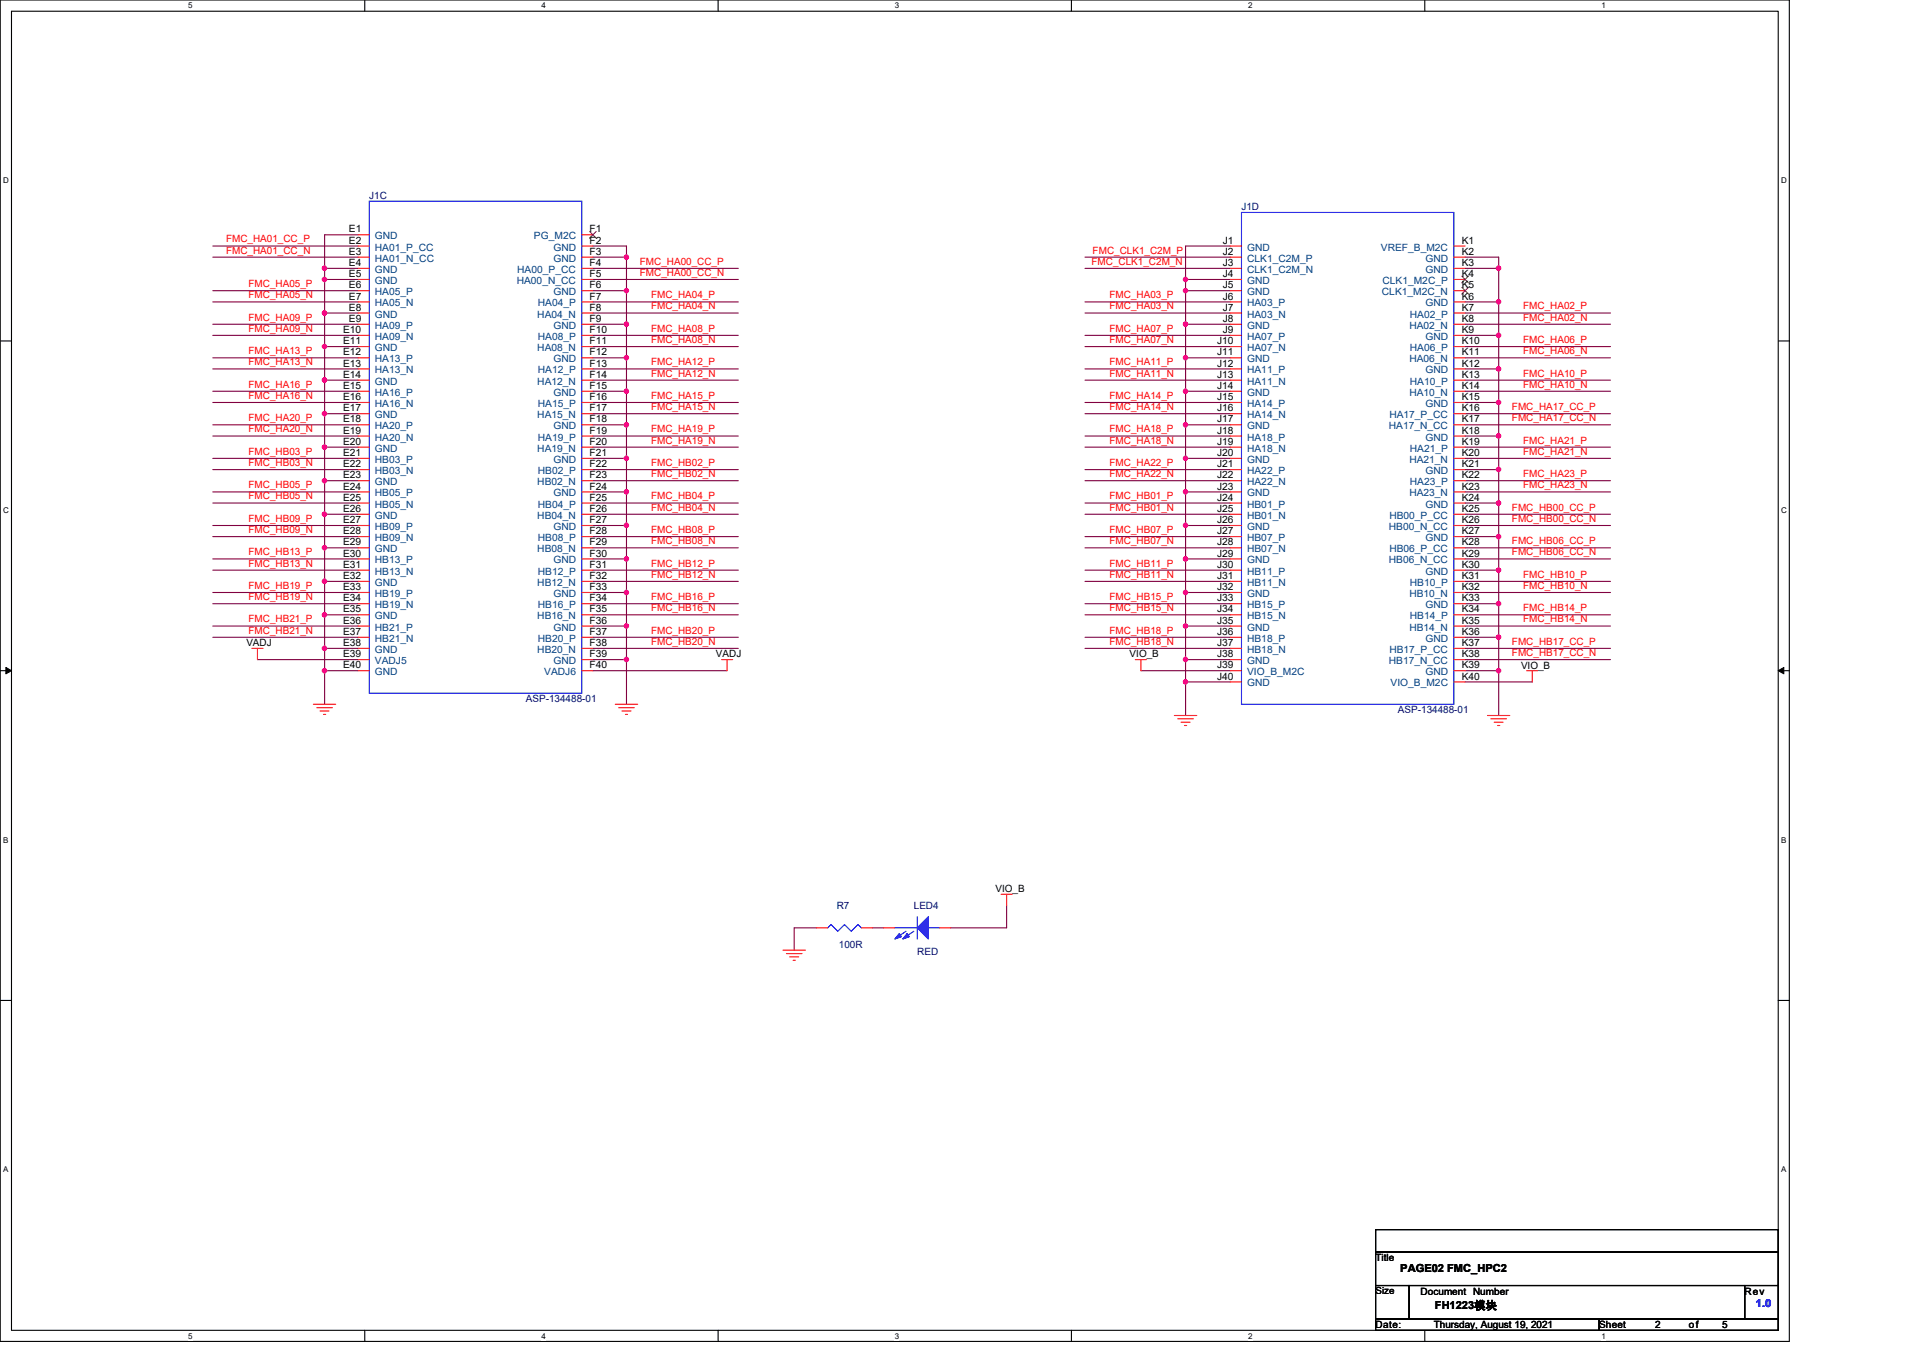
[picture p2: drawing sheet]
<svg xmlns="http://www.w3.org/2000/svg" width="297mm" height="210mm" viewBox="0 0 297 210" stroke-linecap="round" stroke-linejoin="round" font-family="sans-serif">
<path d="M0 0h276.4v207.3h-276.4zM1.8 1.7h272.9v203.8h-272.9z" fill="none" stroke="#000" stroke-width=".17"/>
<g fill="#fff">
<path d="M29.1 .2h.6v1.4h-.6z"/>
<path d="M29.1 205.7h.6v1.4h-.6z"/>
</g>
<path d="M56.3 0v1.7M56.3 205.5v1.8" fill="none" stroke="#000" stroke-width=".17"/>
<g fill="#fff">
<path d="M83.6 .2h.7v1.4h-.7z"/>
<path d="M83.6 205.7h.7v1.4h-.7z"/>
</g>
<path d="M110.9 0v1.7M110.9 205.5v1.8" fill="none" stroke="#000" stroke-width=".17"/>
<g fill="#fff">
<path d="M138.2 .2h.7v1.4h-.7z"/>
<path d="M138.2 205.7h.7v1.4h-.7z"/>
</g>
<path d="M165.5 0v1.7M165.5 205.5v1.8" fill="none" stroke="#000" stroke-width=".17"/>
<g fill="#fff">
<path d="M192.8 .2h.6v1.4h-.6z"/>
<path d="M192.8 205.7h.6v1.4h-.6z"/>
</g>
<path d="M220.1 0v1.7M220.1 205.5v1.8" fill="none" stroke="#000" stroke-width=".17"/>
<g fill="#fff">
<path d="M247.4 .2h.6v1.4h-.6z"/>
<path d="M247.4 205.7h.6v1.4h-.6z"/>
<path d="M.5 27.2h.8v1.4h-.8z"/>
<path d="M275.1 27.2h.9v1.4h-.9z"/>
<path d="M.5 78.1h.8v1.4h-.8z"/>
<path d="M275.1 78.1h.9v1.4h-.9z"/>
</g>
<path d="M0 52.7h1.8M274.7 52.7h1.7" fill="none" stroke="#000" stroke-width=".17"/>
<g fill="#fff">
<path d="M.5 129.1h.8v1.4h-.8z"/>
<path d="M275.1 129.1h.8v1.4h-.8z"/>
</g>
<path d="M0 103.6h1.8M274.7 103.6h1.7" fill="none" stroke="#000" stroke-width=".17"/>
<path d="M.9 103.1l.9 .5-.9 .5zM274.7 103.6l.8-.5v1z" fill="#000" stroke="#000" stroke-width=".15"/>
<g fill="#fff">
<path d="M.5 180h.8v1.4h-.8z"/>
<path d="M275.1 180h.8v1.4h-.8z"/>
</g>
<path d="M0 154.6h1.8M274.7 154.6h1.7M212.5 190h62.2v3.5h-62.2zM212.5 193.5h62.2v5.1h-62.2zM212.5 198.6h5.2v5.2h-5.2zM217.7 198.6h51.8v5.2h-51.8zM269.5 198.6h5.2v5.2h-5.2zM212.5 203.8h34.5v1.7h-34.5zM247 203.8h27.7v1.7h-27.7z" fill="none" stroke="#000" stroke-width=".17"/>
<g fill="none" stroke="#800040" stroke-width=".17">
<path d="M32.9 38h22.4M32.9 39.7h22.4M55.3 36.3h-5.2v5.2M91.6 38h5.2v1.7M91.6 39.7h5.2v5.2M167.6 39.7h22.4M190 38h-6.9v5.2M226.3 39.7h5.2v1.8M32.9 50.1h22.4M32.9 51.8h22.4M32.9 44.9h22.4M32.9 46.7h22.4"/>
<path d="M32.9 55.3h22.4M32.9 57h22.4M50.1 58.7h5.2M50.1 53.6h5.2M50.1 48.4h5.2M50.1 43.2h5.2M50.1 41.5h5.2M50.1 58.7v5.2M50.1 48.4v10.3M50.1 43.2v5.2M50.1 41.5v1.7M91.6 41.5h22.4"/>
<path d="M91.6 43.2h22.4M91.6 46.7h22.4M91.6 48.4h22.4M91.6 51.8h22.4M91.6 53.6h22.4M91.6 57h22.4M91.6 58.7h22.4M91.6 55.3h5.2M91.6 50.1h5.2M91.6 44.9h5.2M96.8 55.3v5.2M96.8 44.9v5.2"/>
<path d="M96.8 50.1v5.2M167.6 46.7h22.4M167.6 48.4h22.4M167.6 51.8h22.4M167.6 53.6h22.4M167.6 57h22.4M167.6 58.7h22.4M167.6 41.5h22.4M183.1 43.2v1.7M183.1 43.2h6.9M183.1 44.9h6.9M183.1 44.9v5.2h6.9"/>
<path d="M183.1 50.1v5.2h6.9M183.1 55.3v5.2h6.9M226.3 57h5.2M226.3 51.8h5.2M226.3 46.7h5.2M226.3 41.5h5.2M226.3 48.4h22.5M226.3 50.1h22.5M226.3 53.6h22.5M226.3 55.3h22.5M226.3 58.7h22.5M231.5 57v5.2"/>
<path d="M231.5 51.8v5.2M231.5 46.7v5.1M231.5 41.5v5.2M32.9 60.5h22.4M32.9 62.2h22.4M32.9 65.6h22.4M32.9 67.4h22.4M32.9 70.8h22.4M32.9 72.6h22.4M32.9 76h22.4M32.9 77.7h22.4M50.1 79.5h5.2"/>
<path d="M50.1 74.3h5.2M50.1 69.1h5.2M50.1 63.9h5.2M50.1 79.5v5.1M50.1 74.3v5.2M50.1 63.9v5.2M50.1 69.1v5.2M91.6 62.2h22.4M91.6 63.9h22.4M91.6 67.4h22.4M91.6 69.1h22.4M91.6 72.6h22.4"/>
<path d="M91.6 74.3h22.4M91.6 79.5h22.4M91.6 77.7h22.4M91.6 76h5.2M91.6 70.8h5.2v5.2M91.6 65.6h5.2M91.6 60.5h5.2M96.8 60.5v5.1M96.8 76v5.2M96.8 65.6v5.2M167.6 62.2h22.4M167.6 63.9h22.4"/>
<path d="M167.6 67.4h22.4M167.6 69.1h22.4M167.6 72.6h22.4M167.6 74.3h22.4M167.6 77.7h22.4M167.6 79.5h22.4M183.1 70.8v5.2h6.9M183.1 76v5.2h6.9M183.1 65.6v5.2M183.1 60.5v5.1h6.9M183.1 70.8h6.9M226.3 77.7h5.2"/>
<path d="M226.3 72.6h5.2M226.3 67.4h5.2M226.3 62.2h5.2M226.3 60.5h22.5M226.3 63.9h22.5M226.3 65.6h22.5M226.3 69.1h22.5M226.3 70.8h22.5M226.3 74.3h22.5M226.3 76h22.5M226.3 79.5h22.5M231.5 77.7v5.2"/>
<path d="M231.5 72.6v5.1M231.5 62.2v5.2M231.5 67.4v5.2M32.9 81.2h22.4M32.9 82.9h22.4M32.9 86.4h22.4M32.9 88.1h22.4M32.9 91.5h22.4M32.9 93.3h22.4M32.9 96.7h22.4M32.9 98.5h22.4M50.1 95h5.2"/>
<path d="M50.1 89.8h5.2M50.1 84.6h5.2M50.1 95v5.2M50.1 89.8v5.2M50.1 84.6v5.2M91.6 82.9h22.4M91.6 84.6h22.4M91.6 88.1h22.4M91.6 89.8h22.4M91.6 93.3h22.4M91.6 95h22.4M91.6 98.5h22.4"/>
<path d="M91.6 86.4h5.2M91.6 81.2h5.2M91.6 91.5h5.2M91.6 96.7h5.2M96.8 91.5v5.2M96.8 81.2v5.2M96.8 86.4v5.1M96.8 96.7v5.2M167.6 82.9h22.4M167.6 84.6h22.4M167.6 88.1h22.4M167.6 89.8h22.4"/>
<path d="M167.6 93.3h22.4M167.6 95h22.4M167.6 98.5h22.4M183.1 96.7h6.9M183.1 96.7v5.2h6.9M183.1 86.4v5.1M183.1 91.5v5.2M183.1 81.2v5.2h6.9M183.1 91.5h6.9M226.3 93.3h5.2M226.3 88.1h5.2M226.3 82.9h5.2"/>
<path d="M226.3 98.5h5.2M226.3 81.2h22.5M226.3 84.6h22.5M226.3 86.4h22.5M226.3 89.8h22.5M226.3 91.5h22.5M226.3 95h22.5M226.3 96.7h22.5M231.5 93.3v5.2M231.5 88.1v5.2M231.5 82.9v5.2M231.5 98.5v5.1"/>
<path d="M39.8 101.9h15.5M50.1 103.6h5.2M50.1 100.2h5.2M50.1 103.6v5.2M50.1 100.2v3.4M91.6 101.9h5.2M91.6 100.2h22.4M91.6 103.6h20.7M96.8 101.9v6.9M167.6 100.2h22.4M176.2 103.6h13.8M183.1 101.9v3.5h6.9"/>
<path d="M183.1 105.4v5.2M226.3 103.6h5.2M226.3 105.4h10.4M226.3 100.2h22.5M226.3 101.9h22.5M231.5 103.6v7M155.5 139.9v3.5h-8.6M126.1 143.4h-3.4v3.4M134.8 143.4h1.7"/>
</g>
<g fill="#f0f" stroke="#f0f" stroke-width=".17">
<circle cx="231.5" cy="93.3" r=".34"/>
<circle cx="231.5" cy="88.1" r=".33"/>
<circle cx="231.5" cy="82.9" r=".34"/>
<circle cx="231.5" cy="77.7" r=".34"/>
<circle cx="231.5" cy="67.3" r=".34"/>
<circle cx="231.5" cy="62.2" r=".33"/>
<circle cx="231.5" cy="57" r=".34"/>
<circle cx="231.5" cy="51.8" r=".34"/>
<circle cx="231.5" cy="46.6" r=".34"/>
<circle cx="231.5" cy="41.4" r=".34"/>
<circle cx="231.5" cy="72.5" r=".34"/>
<circle cx="96.8" cy="65.6" r=".34"/>
<circle cx="50.1" cy="103.6" r=".34"/>
<circle cx="50.1" cy="100.2" r=".34"/>
<circle cx="50.1" cy="95" r=".34"/>
<circle cx="50.1" cy="89.8" r=".34"/>
<circle cx="50.1" cy="84.6" r=".34"/>
<circle cx="50.1" cy="79.4" r=".33"/>
<circle cx="50.1" cy="74.3" r=".34"/>
<circle cx="50.1" cy="69.1" r=".34"/>
<circle cx="50.1" cy="63.9" r=".34"/>
<circle cx="50.1" cy="58.7" r=".34"/>
<circle cx="50.1" cy="53.5" r=".33"/>
<circle cx="50.1" cy="48.4" r=".34"/>
<circle cx="50.1" cy="43.2" r=".34"/>
<circle cx="50.1" cy="41.4" r=".34"/>
<circle cx="96.8" cy="101.9" r=".34"/>
<circle cx="96.8" cy="91.5" r=".34"/>
<circle cx="96.8" cy="86.4" r=".34"/>
<circle cx="96.8" cy="81.2" r=".34"/>
<circle cx="96.8" cy="76" r=".34"/>
<circle cx="96.8" cy="60.4" r=".34"/>
<circle cx="96.8" cy="44.9" r=".33"/>
<circle cx="96.8" cy="96.7" r=".33"/>
<circle cx="96.8" cy="55.3" r=".34"/>
<circle cx="96.8" cy="50.1" r=".34"/>
<circle cx="96.8" cy="70.8" r=".33"/>
<circle cx="96.8" cy="39.7" r=".34"/>
<circle cx="183.1" cy="43.2" r=".34"/>
<circle cx="183.1" cy="44.9" r=".33"/>
<circle cx="183.1" cy="55.3" r=".34"/>
<circle cx="183.1" cy="50.1" r=".34"/>
<circle cx="183.1" cy="65.6" r=".34"/>
<circle cx="183.1" cy="60.4" r=".34"/>
<circle cx="183.1" cy="70.8" r=".33"/>
<circle cx="183.1" cy="81.2" r=".34"/>
<circle cx="183.1" cy="76" r=".34"/>
<circle cx="183.1" cy="86.4" r=".34"/>
<circle cx="183.1" cy="91.5" r=".34"/>
<circle cx="183.1" cy="96.7" r=".33"/>
<circle cx="183.1" cy="105.4" r=".33"/>
<circle cx="183.1" cy="101.9" r=".34"/>
<circle cx="231.5" cy="103.6" r=".34"/>
<circle cx="231.5" cy="98.4" r=".34"/>
</g>
<g fill="none" stroke="#f00" stroke-width=".17">
<path d="M55.3 36.3h1.7M55.3 38h1.7M55.3 39.7h1.7M89.9 36.3h1.7M89.9 38h1.7M89.9 39.7h1.7M190 38h1.8M190 39.7h1.8M224.6 38h1.7M224.6 39.7h1.7M55.3 41.5h1.7M55.3 43.2h1.7"/>
<path d="M55.3 44.9h1.7M55.3 46.7h1.7M55.3 48.4h1.7M55.3 50.1h1.7M55.3 51.8h1.7M55.3 53.6h1.7M55.3 55.3h1.7M55.3 57h1.7M55.3 58.7h1.7M89.9 41.5h1.7M89.9 43.2h1.7M89.9 44.9h1.7"/>
<path d="M89.9 46.7h1.7M89.9 48.4h1.7M89.9 50.1h1.7M89.9 51.8h1.7M89.9 53.6h1.7M89.9 55.3h1.7M89.9 57h1.7M89.9 58.7h1.7M190 41.5h1.8M190 43.2h1.8M190 44.9h1.8M190 46.7h1.8"/>
<path d="M190 48.4h1.8M190 50.1h1.8M190 51.8h1.8M190 53.6h1.8M190 55.3h1.8M190 57h1.8M190 58.7h1.8M224.6 41.5h1.7M224.6 43.2h1.7M224.6 44.9h1.7M224.6 46.7h1.7M224.6 48.4h1.7"/>
<path d="M224.6 50.1h1.7M224.6 51.8h1.7M224.6 53.6h1.7M224.6 55.3h1.7M224.6 57h1.7M224.6 58.7h1.7M55.3 60.5h1.7M55.3 62.2h1.7M55.3 63.9h1.7M55.3 65.6h1.7M55.3 67.4h1.7M55.3 69.1h1.7"/>
<path d="M55.3 70.8h1.7M55.3 72.6h1.7M55.3 74.3h1.7M55.3 76h1.7M55.3 77.7h1.7M55.3 79.5h1.7M89.9 60.5h1.7M89.9 62.2h1.7M89.9 63.9h1.7M89.9 65.6h1.7M89.9 67.4h1.7M89.9 69.1h1.7"/>
<path d="M89.9 70.8h1.7M89.9 72.6h1.7M89.9 74.3h1.7M89.9 76h1.7M89.9 77.7h1.7M89.9 79.5h1.7M190 60.5h1.8M190 62.2h1.8M190 63.9h1.8M190 65.6h1.8M190 67.4h1.8M190 69.1h1.8"/>
<path d="M190 70.8h1.8M190 72.6h1.8M190 74.3h1.8M190 76h1.8M190 77.7h1.8M190 79.5h1.8M224.6 60.5h1.7M224.6 62.2h1.7M224.6 63.9h1.7M224.6 65.6h1.7M224.6 67.4h1.7M224.6 69.1h1.7"/>
<path d="M224.6 70.8h1.7M224.6 72.6h1.7M224.6 74.3h1.7M224.6 76h1.7M224.6 77.7h1.7M224.6 79.5h1.7M55.3 81.2h1.7M55.3 82.9h1.7M55.3 84.6h1.7M55.3 86.4h1.7M55.3 88.1h1.7M55.3 89.8h1.7"/>
<path d="M55.3 91.5h1.7M55.3 93.3h1.7M55.3 95h1.7M55.3 96.7h1.7M55.3 98.5h1.7M89.9 81.2h1.7M89.9 82.9h1.7M89.9 84.6h1.7M89.9 86.4h1.7M89.9 88.1h1.7M89.9 89.8h1.7M89.9 91.5h1.7"/>
<path d="M89.9 93.3h1.7M89.9 95h1.7M89.9 96.7h1.7M89.9 98.5h1.7M190 81.2h1.8M190 82.9h1.8M190 84.6h1.8M190 86.4h1.8M190 88.1h1.8M190 89.8h1.8M190 91.5h1.8M190 93.3h1.8"/>
<path d="M190 95h1.8M190 96.7h1.8M190 98.5h1.8M224.6 81.2h1.7M224.6 82.9h1.7M224.6 84.6h1.7M224.6 86.4h1.7M224.6 88.1h1.7M224.6 89.8h1.7M224.6 91.5h1.7M224.6 93.3h1.7M224.6 95h1.7"/>
<path d="M224.6 96.7h1.7M224.6 98.5h1.7M38.9 100.2h1.7M39.8 100.2v1.7M48.4 108.8h3.5M48.9 109.3h2.4M49.4 109.9h1.4M50 110.4h.3M55.3 100.2h1.7M55.3 101.9h1.7M55.3 103.6h1.7M89.9 100.2h1.7"/>
<path d="M89.9 101.9h1.7M89.9 103.6h1.7M95 108.8h3.5M95.6 109.3h2.4M96.1 109.9h1.4M96.6 110.4h.3M111.5 101.9h1.7M112.3 101.9v1.7M175.4 101.9h1.7M176.2 101.9v1.7M181.4 110.6h3.5M181.9 111.1h2.4"/>
<path d="M182.4 111.6h1.4M183 112.1h.3M190 100.2h1.8M190 101.9h1.8M190 103.6h1.8M190 105.4h1.8M224.6 100.2h1.7M224.6 101.9h1.7M224.6 103.6h1.7M224.6 105.4h1.7M229.8 110.6h3.4M230.3 111.1h2.4"/>
<path d="M230.8 111.6h1.4M231.3 112.1h.4M235.8 103.6h1.7M236.7 103.6v1.8M154.6 138.2h1.8M155.5 138.2v1.7M120.9 146.8h3.5M121.5 147.3h2.4M122 147.8h1.4M122.5 148.4h.3M126.1 143.4h1.8M133.1 143.4h1.7"/>
<path d="M136.5 143.4h1.7M145.1 143.4h1.8"/>
</g>
<g fill="#00f" stroke="#00f" stroke-width=".17">
<path d="M141.7 143.4l1.7-1.8v3.5z" fill-rule="evenodd"/>
<path d="M140.1 144.2l.4 .5-1.1 .4z" fill-rule="evenodd"/>
<path d="M138.9 144.2l.4 .5-1.1 .4z" fill-rule="evenodd"/>
</g>
<path d="M57 31.1h32.9v76h-32.9zM191.8 32.8h32.8v76h-32.8zM127.9 143.4l.5-.5 1 1 1-1 1.1 1 1-1 .6 .5M138.2 143.4h3.5M140 143.9l-1.6 1M141.2 143.9l-1.6 1M141.7 141.6v3.5M143.4 143.4h1.7" fill="none" stroke="#00f" stroke-width=".17"/>
<path d="M91.1 35.8l1 1M92.1 35.8l-1 1M225.8 42.7l1 1M225.8 44.4l1 1M226.8 42.7l-1 1M226.8 44.4l-1 1" fill="none" stroke="#804000" stroke-width=".15"/>
<g font-size="1.7">
<text x="216.3" y="196.6">PAGE02 FMC_HPC2</text>
<text x="221.7" y="202.3">FH1223模块</text>
</g>
<text font-size="1.7" fill="#00f" x="271.2" y="202">1.0</text>
<g font-size="1.5">
<text x="53.9" y="35.9">E1</text>
<text x="91.1" y="35.9">F1</text>
<text x="53.9" y="37.7">E2</text>
<text x="53.9" y="39.4">E3</text>
<text x="53.9" y="41.1">E4</text>
<text x="91.1" y="37.7">F2</text>
<text x="91.1" y="39.4">F3</text>
<text x="91.1" y="41.1">F4</text>
<text x="188.9" y="37.7">J1</text>
<text x="188.9" y="39.4">J2</text>
<text x="188.9" y="41.1">J3</text>
<text x="225.8" y="37.7">K1</text>
<text x="225.8" y="39.4">K2</text>
<text x="225.8" y="41.1">K3</text>
<text x="53.9" y="42.8">E5</text>
<text x="53.9" y="44.6">E6</text>
<text x="53.9" y="46.3">E7</text>
<text x="91.1" y="46.3">F7</text>
<text x="91.1" y="44.6">F6</text>
<text x="91.1" y="42.8">F5</text>
<text x="188.9" y="42.8">J4</text>
<text x="188.9" y="44.6">J5</text>
<text x="188.9" y="46.3">J6</text>
<text x="225.8" y="44.6">K5</text>
<text x="225.8" y="46.3">K6</text>
<text x="225.8" y="42.8">K4</text>
<text x="53" y="51.5">E10</text>
<text x="53" y="53.2">E11</text>
<text x="53.9" y="48">E8</text>
<text x="53.9" y="49.7">E9</text>
<text x="91.1" y="48">F8</text>
<text x="91.1" y="53.2">F11</text>
<text x="91.1" y="51.5">F10</text>
<text x="91.1" y="49.7">F9</text>
<text x="188" y="53.2">J10</text>
<text x="188.9" y="48">J7</text>
<text x="188.9" y="49.7">J8</text>
<text x="188.9" y="51.5">J9</text>
<text x="225.8" y="49.7">K8</text>
<text x="225.8" y="48">K7</text>
<text x="225.8" y="51.5">K9</text>
<text x="225.8" y="53.2">K10</text>
<text x="53" y="54.9">E12</text>
<text x="53" y="56.6">E13</text>
<text x="53" y="58.4">E14</text>
<text x="91.1" y="58.4">F14</text>
<text x="91.1" y="56.6">F13</text>
<text x="91.1" y="54.9">F12</text>
<text x="188" y="54.9">J11</text>
<text x="188" y="56.6">J12</text>
<text x="188" y="58.4">J13</text>
<text x="225.8" y="54.9">K11</text>
<text x="225.8" y="56.6">K12</text>
<text x="225.8" y="58.4">K13</text>
<text x="53" y="60.1">E15</text>
<text x="53" y="61.8">E16</text>
<text x="53" y="63.6">E17</text>
<text x="53" y="65.3">E18</text>
<text x="91.1" y="63.6">F17</text>
<text x="91.1" y="61.8">F16</text>
<text x="91.1" y="60.1">F15</text>
<text x="91.1" y="65.3">F18</text>
<text x="188" y="60.1">J14</text>
<text x="188" y="61.8">J15</text>
<text x="188" y="63.6">J16</text>
<text x="188" y="65.3">J17</text>
<text x="225.8" y="60.1">K14</text>
<text x="225.8" y="61.8">K15</text>
<text x="225.8" y="63.6">K16</text>
<text x="225.8" y="65.3">K17</text>
<text x="53" y="67">E19</text>
<text x="53" y="68.7">E20</text>
<text x="53" y="70.5">E21</text>
<text x="91.1" y="68.7">F20</text>
<text x="91.1" y="67">F19</text>
<text x="91.1" y="70.5">F21</text>
<text x="188" y="67">J18</text>
<text x="188" y="68.7">J19</text>
<text x="188" y="70.5">J20</text>
<text x="225.8" y="70.5">K20</text>
<text x="225.8" y="67">K18</text>
<text x="225.8" y="68.7">K19</text>
<text x="53" y="72.2">E22</text>
<text x="53" y="73.9">E23</text>
<text x="53" y="75.6">E24</text>
<text x="53" y="77.4">E25</text>
<text x="91.1" y="73.9">F23</text>
<text x="91.1" y="72.2">F22</text>
<text x="91.1" y="77.4">F25</text>
<text x="91.1" y="75.6">F24</text>
<text x="188" y="72.2">J21</text>
<text x="188" y="73.9">J22</text>
<text x="188" y="75.6">J23</text>
<text x="188" y="77.4">J24</text>
<text x="225.8" y="75.6">K23</text>
<text x="225.8" y="72.2">K21</text>
<text x="225.8" y="73.9">K22</text>
<text x="225.8" y="77.4">K24</text>
<text x="53" y="79.1">E26</text>
<text x="53" y="80.8">E27</text>
<text x="53" y="82.6">E28</text>
<text x="91.1" y="79.1">F26</text>
<text x="91.1" y="82.6">F28</text>
<text x="91.1" y="80.8">F27</text>
<text x="188" y="79.1">J25</text>
<text x="188" y="80.8">J26</text>
<text x="188" y="82.6">J27</text>
<text x="225.8" y="82.6">K27</text>
<text x="225.8" y="79.1">K25</text>
<text x="225.8" y="80.8">K26</text>
<text x="53" y="84.3">E29</text>
<text x="53" y="86">E30</text>
<text x="53" y="87.7">E31</text>
<text x="53" y="89.5">E32</text>
<text x="91.1" y="84.3">F29</text>
<text x="91.1" y="89.5">F32</text>
<text x="91.1" y="87.7">F31</text>
<text x="91.1" y="86">F30</text>
<text x="188" y="84.3">J28</text>
<text x="188" y="86">J29</text>
<text x="188" y="87.7">J30</text>
<text x="188" y="89.5">J31</text>
<text x="225.8" y="87.7">K30</text>
<text x="225.8" y="89.5">K31</text>
<text x="225.8" y="84.3">K28</text>
<text x="225.8" y="86">K29</text>
<text x="53" y="91.2">E33</text>
<text x="53" y="92.9">E34</text>
<text x="53" y="94.6">E35</text>
<text x="91.1" y="94.6">F35</text>
<text x="91.1" y="92.9">F34</text>
<text x="91.1" y="91.2">F33</text>
<text x="188" y="91.2">J32</text>
<text x="188" y="92.9">J33</text>
<text x="188" y="94.6">J34</text>
<text x="225.8" y="91.2">K32</text>
<text x="225.8" y="92.9">K33</text>
<text x="225.8" y="94.6">K34</text>
<text x="38.1" y="99.9">VADJ</text>
<text x="53" y="96.4">E36</text>
<text x="53" y="98.1">E37</text>
<text x="53" y="99.8">E38</text>
<text x="53" y="101.6">E39</text>
<text x="91.1" y="99.8">F38</text>
<text x="91.1" y="98.1">F37</text>
<text x="91.1" y="96.4">F36</text>
<text x="91.1" y="101.6">F39</text>
<text x="110.6" y="101.6">VADJ</text>
<text x="174.5" y="101.6">VIO_B</text>
<text x="188" y="96.4">J35</text>
<text x="188" y="98.1">J36</text>
<text x="188" y="99.8">J37</text>
<text x="188" y="101.6">J38</text>
<text x="225.8" y="96.4">K35</text>
<text x="225.8" y="98.1">K36</text>
<text x="225.8" y="99.8">K37</text>
<text x="225.8" y="101.6">K38</text>
<text x="53" y="103.3">E40</text>
<text x="91.1" y="103.3">F40</text>
<text x="188" y="103.3">J39</text>
<text x="188" y="105">J40</text>
<text x="225.8" y="103.3">K39</text>
<text x="225.8" y="105">K40</text>
<text x="234.9" y="103.3">VIO_B</text>
<text x="153.8" y="137.9">VIO_B</text>
<text x="212.5" y="194.9">Title</text>
<text x="212.5" y="200">Size</text>
<text x="219.4" y="200">Document Number</text>
<text x="269.5" y="200">Rev</text>
<text x="212.5" y="205.2">Date:</text>
<text x="221.5" y="205.2">Thursday, August 19, 2021</text>
<text x="247" y="205.2">Sheet</text>
<text x="255.7" y="205.2">2</text>
<text x="260.9" y="205.2">of</text>
<text x="266" y="205.2">5</text>
</g>
<g font-size="1.5" fill="#000080">
<text x="57" y="30.8">J1C</text>
<text x="191.8" y="32.5">J1D</text>
<text x="81.2" y="108.5">ASP-134488-01</text>
<text x="215.9" y="110.2">ASP-134488-01</text>
<text x="129.2" y="140.4">R7</text>
<text x="141.2" y="140.4">LED4</text>
<text x="129.6" y="146.5">100R</text>
<text x="141.7" y="147.5">RED</text>
</g>
<g font-size="1.5" fill="#f00">
<text x="34.9" y="37.5">FMC_HA01_CC_P</text>
<text x="34.9" y="39.2">FMC_HA01_CC_N</text>
<text x="98.8" y="40.9">FMC_HA00_CC_P</text>
<text x="168.6" y="40.9">FMC_CLK1_C2M_N</text>
<text x="168.8" y="39.2">FMC_CLK1_C2M_P</text>
<text x="38.4" y="44.4">FMC_HA05_P</text>
<text x="38.4" y="46.1">FMC_HA05_N</text>
<text x="98.8" y="42.6">FMC_HA00_CC_N</text>
<text x="100.6" y="46.1">FMC_HA04_P</text>
<text x="100.6" y="47.8">FMC_HA04_N</text>
<text x="171.4" y="46.1">FMC_HA03_P</text>
<text x="171.4" y="47.8">FMC_HA03_N</text>
<text x="235.3" y="47.8">FMC_HA02_P</text>
<text x="38.4" y="49.6">FMC_HA09_P</text>
<text x="38.4" y="51.3">FMC_HA09_N</text>
<text x="100.6" y="51.3">FMC_HA08_P</text>
<text x="100.6" y="53">FMC_HA08_N</text>
<text x="171.4" y="51.3">FMC_HA07_P</text>
<text x="171.4" y="53">FMC_HA07_N</text>
<text x="235.3" y="49.6">FMC_HA02_N</text>
<text x="235.3" y="53">FMC_HA06_P</text>
<text x="38.4" y="54.7">FMC_HA13_P</text>
<text x="38.4" y="56.5">FMC_HA13_N</text>
<text x="38.4" y="59.9">FMC_HA16_P</text>
<text x="100.6" y="56.5">FMC_HA12_P</text>
<text x="100.6" y="58.2">FMC_HA12_N</text>
<text x="171.4" y="56.5">FMC_HA11_P</text>
<text x="171.4" y="58.2">FMC_HA11_N</text>
<text x="235.3" y="54.7">FMC_HA06_N</text>
<text x="235.3" y="58.2">FMC_HA10_P</text>
<text x="235.3" y="59.9">FMC_HA10_N</text>
<text x="38.4" y="61.6">FMC_HA16_N</text>
<text x="38.4" y="65.1">FMC_HA20_P</text>
<text x="100.6" y="61.6">FMC_HA15_P</text>
<text x="100.6" y="63.4">FMC_HA15_N</text>
<text x="171.4" y="61.6">FMC_HA14_P</text>
<text x="171.4" y="63.4">FMC_HA14_N</text>
<text x="233.5" y="63.4">FMC_HA17_CC_P</text>
<text x="233.5" y="65.1">FMC_HA17_CC_N</text>
<text x="38.4" y="66.8">FMC_HA20_N</text>
<text x="38.4" y="70.3">FMC_HB03_P</text>
<text x="100.6" y="66.8">FMC_HA19_P</text>
<text x="100.6" y="68.5">FMC_HA19_N</text>
<text x="171.4" y="66.8">FMC_HA18_P</text>
<text x="171.4" y="68.5">FMC_HA18_N</text>
<text x="235.3" y="68.5">FMC_HA21_P</text>
<text x="235.3" y="70.3">FMC_HA21_N</text>
<text x="38.4" y="72">FMC_HB03_N</text>
<text x="38.4" y="75.5">FMC_HB05_P</text>
<text x="38.4" y="77.2">FMC_HB05_N</text>
<text x="100.6" y="72">FMC_HB02_P</text>
<text x="100.6" y="73.7">FMC_HB02_N</text>
<text x="100.6" y="77.2">FMC_HB04_P</text>
<text x="171.4" y="72">FMC_HA22_P</text>
<text x="171.4" y="73.7">FMC_HA22_N</text>
<text x="171.4" y="77.2">FMC_HB01_P</text>
<text x="235.3" y="73.7">FMC_HA23_P</text>
<text x="235.3" y="75.5">FMC_HA23_N</text>
<text x="38.4" y="80.6">FMC_HB09_P</text>
<text x="38.4" y="82.4">FMC_HB09_N</text>
<text x="100.6" y="78.9">FMC_HB04_N</text>
<text x="100.6" y="82.4">FMC_HB08_P</text>
<text x="171.4" y="78.9">FMC_HB01_N</text>
<text x="171.4" y="82.4">FMC_HB07_P</text>
<text x="233.5" y="78.9">FMC_HB00_CC_P</text>
<text x="233.5" y="80.6">FMC_HB00_CC_N</text>
<text x="38.4" y="85.8">FMC_HB13_P</text>
<text x="38.4" y="87.5">FMC_HB13_N</text>
<text x="100.6" y="84.1">FMC_HB08_N</text>
<text x="100.6" y="87.5">FMC_HB12_P</text>
<text x="100.6" y="89.3">FMC_HB12_N</text>
<text x="171.4" y="84.1">FMC_HB07_N</text>
<text x="171.4" y="87.5">FMC_HB11_P</text>
<text x="171.4" y="89.3">FMC_HB11_N</text>
<text x="233.5" y="84.1">FMC_HB06_CC_P</text>
<text x="233.5" y="85.8">FMC_HB06_CC_N</text>
<text x="235.3" y="89.3">FMC_HB10_P</text>
<text x="38.4" y="91">FMC_HB19_P</text>
<text x="38.4" y="92.7">FMC_HB19_N</text>
<text x="100.6" y="92.7">FMC_HB16_P</text>
<text x="100.6" y="94.4">FMC_HB16_N</text>
<text x="171.4" y="92.7">FMC_HB15_P</text>
<text x="171.4" y="94.4">FMC_HB15_N</text>
<text x="235.3" y="91">FMC_HB10_N</text>
<text x="235.3" y="94.4">FMC_HB14_P</text>
<text x="38.4" y="96.2">FMC_HB21_P</text>
<text x="38.4" y="97.9">FMC_HB21_N</text>
<text x="100.6" y="99.6">FMC_HB20_N</text>
<text x="100.6" y="97.9">FMC_HB20_P</text>
<text x="171.4" y="97.9">FMC_HB18_P</text>
<text x="171.4" y="99.6">FMC_HB18_N</text>
<text x="233.5" y="99.6">FMC_HB17_CC_P</text>
<text x="233.5" y="101.4">FMC_HB17_CC_N</text>
<text x="235.3" y="96.2">FMC_HB14_N</text>
</g>
<g font-size="1.5" fill="#004080">
<text x="57.9" y="37">GND</text>
<text x="57.9" y="38.7">HA01_P_CC</text>
<text x="57.9" y="40.4">HA01_N_CC</text>
<text x="82.5" y="37">PG_M2C</text>
<text x="85.5" y="38.7">GND</text>
<text x="85.5" y="40.4">GND</text>
<text x="192.6" y="38.7">GND</text>
<text x="192.6" y="40.4">CLK1_C2M_P</text>
<text x="213.3" y="38.7">VREF_B_M2C</text>
<text x="220.2" y="40.4">GND</text>
<text x="57.9" y="42.2">GND</text>
<text x="57.9" y="43.9">GND</text>
<text x="57.9" y="45.6">HA05_P</text>
<text x="57.9" y="47.3">HA05_N</text>
<text x="79.8" y="43.9">HA00_N_CC</text>
<text x="79.9" y="42.2">HA00_P_CC</text>
<text x="83.1" y="47.3">HA04_P</text>
<text x="85.5" y="45.6">GND</text>
<text x="192.6" y="42.2">CLK1_C2M_N</text>
<text x="192.6" y="43.9">GND</text>
<text x="192.6" y="45.6">GND</text>
<text x="192.6" y="47.3">HA03_P</text>
<text x="213.5" y="45.6">CLK1_M2C_N</text>
<text x="213.5" y="43.9">CLK1_M2C_P</text>
<text x="220.2" y="42.2">GND</text>
<text x="220.2" y="47.3">GND</text>
<text x="57.9" y="49.1">GND</text>
<text x="57.9" y="50.8">HA09_P</text>
<text x="57.9" y="52.5">HA09_N</text>
<text x="83" y="49.1">HA04_N</text>
<text x="83.1" y="52.5">HA08_P</text>
<text x="85.5" y="50.8">GND</text>
<text x="192.6" y="49.1">HA03_N</text>
<text x="192.6" y="50.8">GND</text>
<text x="192.6" y="52.5">HA07_P</text>
<text x="217.7" y="50.8">HA02_N</text>
<text x="217.8" y="49.1">HA02_P</text>
<text x="220.2" y="52.5">GND</text>
<text x="57.9" y="54.3">GND</text>
<text x="57.9" y="56">HA13_P</text>
<text x="57.9" y="57.7">HA13_N</text>
<text x="57.9" y="59.4">GND</text>
<text x="83" y="54.3">HA08_N</text>
<text x="83" y="59.4">HA12_N</text>
<text x="83.1" y="57.7">HA12_P</text>
<text x="85.5" y="56">GND</text>
<text x="192.6" y="54.3">HA07_N</text>
<text x="192.6" y="56">GND</text>
<text x="192.6" y="57.7">HA11_P</text>
<text x="192.6" y="59.4">HA11_N</text>
<text x="217.7" y="56">HA06_N</text>
<text x="217.8" y="54.3">HA06_P</text>
<text x="217.8" y="59.4">HA10_P</text>
<text x="220.2" y="57.7">GND</text>
<text x="57.9" y="61.2">HA16_P</text>
<text x="57.9" y="62.9">HA16_N</text>
<text x="57.9" y="64.6">GND</text>
<text x="83" y="64.6">HA15_N</text>
<text x="83.1" y="62.9">HA15_P</text>
<text x="85.5" y="61.2">GND</text>
<text x="192.6" y="61.2">GND</text>
<text x="192.6" y="62.9">HA14_P</text>
<text x="192.6" y="64.6">HA14_N</text>
<text x="214.6" y="64.6">HA17_P_CC</text>
<text x="217.7" y="61.2">HA10_N</text>
<text x="220.2" y="62.9">GND</text>
<text x="57.9" y="66.3">HA20_P</text>
<text x="57.9" y="68.1">HA20_N</text>
<text x="57.9" y="69.8">GND</text>
<text x="57.9" y="71.5">HB03_P</text>
<text x="83" y="69.8">HA19_N</text>
<text x="83.1" y="68.1">HA19_P</text>
<text x="85.5" y="66.3">GND</text>
<text x="85.5" y="71.5">GND</text>
<text x="192.6" y="66.3">GND</text>
<text x="192.6" y="68.1">HA18_P</text>
<text x="192.6" y="69.8">HA18_N</text>
<text x="192.6" y="71.5">GND</text>
<text x="214.5" y="66.3">HA17_N_CC</text>
<text x="217.7" y="71.5">HA21_N</text>
<text x="217.8" y="69.8">HA21_P</text>
<text x="220.2" y="68.1">GND</text>
<text x="57.9" y="73.3">HB03_N</text>
<text x="57.9" y="75">GND</text>
<text x="57.9" y="76.7">HB05_P</text>
<text x="83" y="75">HB02_N</text>
<text x="83.1" y="73.3">HB02_P</text>
<text x="85.5" y="76.7">GND</text>
<text x="192.6" y="73.3">HA22_P</text>
<text x="192.6" y="75">HA22_N</text>
<text x="192.6" y="76.7">GND</text>
<text x="217.7" y="76.7">HA23_N</text>
<text x="217.8" y="75">HA23_P</text>
<text x="220.2" y="73.3">GND</text>
<text x="57.9" y="78.4">HB05_N</text>
<text x="57.9" y="80.2">GND</text>
<text x="57.9" y="81.9">HB09_P</text>
<text x="57.9" y="83.6">HB09_N</text>
<text x="83" y="80.2">HB04_N</text>
<text x="83.1" y="78.4">HB04_P</text>
<text x="83.1" y="83.6">HB08_P</text>
<text x="85.5" y="81.9">GND</text>
<text x="192.6" y="78.4">HB01_P</text>
<text x="192.6" y="80.2">HB01_N</text>
<text x="192.6" y="81.9">GND</text>
<text x="192.6" y="83.6">HB07_P</text>
<text x="214.5" y="81.9">HB00_N_CC</text>
<text x="214.6" y="80.2">HB00_P_CC</text>
<text x="220.2" y="78.4">GND</text>
<text x="220.2" y="83.6">GND</text>
<text x="57.9" y="85.3">GND</text>
<text x="57.9" y="87.1">HB13_P</text>
<text x="57.9" y="88.8">HB13_N</text>
<text x="83" y="85.3">HB08_N</text>
<text x="83.1" y="88.8">HB12_P</text>
<text x="85.5" y="87.1">GND</text>
<text x="192.6" y="85.3">HB07_N</text>
<text x="192.6" y="87.1">GND</text>
<text x="192.6" y="88.8">HB11_P</text>
<text x="214.5" y="87.1">HB06_N_CC</text>
<text x="214.6" y="85.3">HB06_P_CC</text>
<text x="220.2" y="88.8">GND</text>
<text x="57.9" y="90.5">GND</text>
<text x="57.9" y="92.2">HB19_P</text>
<text x="57.9" y="94">HB19_N</text>
<text x="57.9" y="95.7">GND</text>
<text x="83" y="90.5">HB12_N</text>
<text x="83" y="95.7">HB16_N</text>
<text x="83.1" y="94">HB16_P</text>
<text x="85.5" y="92.2">GND</text>
<text x="192.6" y="90.5">HB11_N</text>
<text x="192.6" y="92.2">GND</text>
<text x="192.6" y="94">HB15_P</text>
<text x="192.6" y="95.7">HB15_N</text>
<text x="217.7" y="92.2">HB10_N</text>
<text x="217.8" y="90.5">HB10_P</text>
<text x="217.8" y="95.7">HB14_P</text>
<text x="220.2" y="94">GND</text>
<text x="57.9" y="97.4">HB21_P</text>
<text x="57.9" y="99.2">HB21_N</text>
<text x="57.9" y="100.9">GND</text>
<text x="83" y="100.9">HB20_N</text>
<text x="83.1" y="99.2">HB20_P</text>
<text x="85.5" y="97.4">GND</text>
<text x="192.6" y="97.4">GND</text>
<text x="192.6" y="99.2">HB18_P</text>
<text x="192.6" y="100.9">HB18_N</text>
<text x="214.6" y="100.9">HB17_P_CC</text>
<text x="217.7" y="97.4">HB14_N</text>
<text x="220.2" y="99.2">GND</text>
<text x="57.9" y="102.6">VADJ5</text>
<text x="57.9" y="104.3">GND</text>
<text x="84.1" y="104.3">VADJ6</text>
<text x="85.5" y="102.6">GND</text>
<text x="192.6" y="102.6">GND</text>
<text x="192.6" y="104.3">VIO_B_M2C</text>
<text x="192.6" y="106.1">GND</text>
<text x="214.5" y="102.6">HB17_N_CC</text>
<text x="214.8" y="106.1">VIO_B_M2C</text>
<text x="220.2" y="104.3">GND</text>
</g>
<g font-size="1.2">
<text x="29.1" y="1.3">5</text>
<text x="83.6" y="1.3">4</text>
<text x="138.2" y="1.3">3</text>
<text x="192.8" y="1.3">2</text>
<text x="247.4" y="1.3">1</text>
<text x=".5" y="28.3">D</text>
<text x="275.1" y="28.3">D</text>
<text x=".5" y="79.2">C</text>
<text x="275.1" y="79.2">C</text>
<text x=".5" y="130.2">B</text>
<text x="275.1" y="130.2">B</text>
<text x=".5" y="181.1">A</text>
<text x="275.1" y="181.1">A</text>
<text x="29.1" y="206.8">5</text>
<text x="83.6" y="206.8">4</text>
<text x="138.2" y="206.8">3</text>
<text x="192.8" y="206.8">2</text>
<text x="247.4" y="206.8">1</text>
</g>
</svg>
